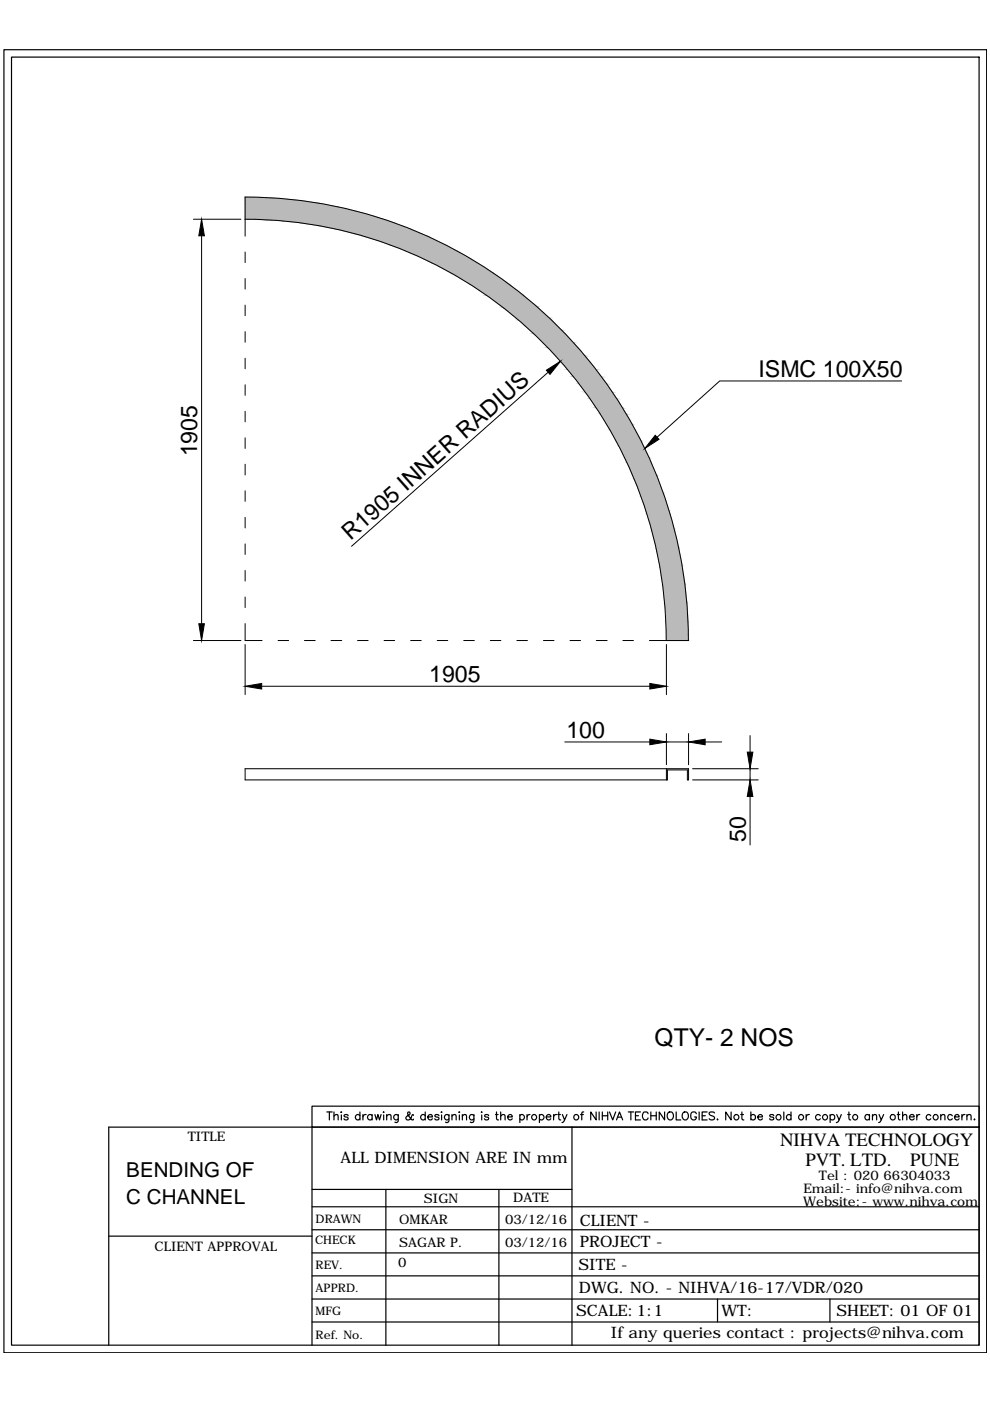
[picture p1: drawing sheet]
<svg xmlns="http://www.w3.org/2000/svg" width="210mm" height="297mm" viewBox="0 0 210 297" stroke-linecap="round" stroke-linejoin="round" font-family="sans-serif">
<!-- layer: 0 -->
<path d="M141.3 135.8h2.3" fill="none" stroke="#f0f" stroke-width=".21"/>
<g fill="#bababa" stroke="#bababa" stroke-width=".21">
<path d="M52 41.8l4 .1z"/>
<path d="M82.5 51.9h11.8z"/>
<path d="M52 41.9v.2h7.9zM52 41.9h4l3.9 .2z"/>
<path d="M52 42.1v.4h11.9zM52 42.1h7.9l4 .4z"/>
<path d="M52 42.5v.6h15.8zM52 42.5h11.9l3.9 .6z"/>
<path d="M52 43.1v.8h19.8zM52 43.1h15.8l4 .8z"/>
<path d="M52 43.9v.9h23.7zM52 43.9h19.8l3.9 .9z"/>
<path d="M52 44.8v1.1h27.5zM52 44.8h23.7l3.8 1.1z"/>
<path d="M52 45.9v.6h29.2zM52 45.9h27.5l1.7 .6z"/>
<path d="M52 46.5l29.5 .1zM52 46.5l29.5 .1z"/>
<path d="M55.9 46.6l3.9 .2h22.4zM55.9 46.6h25.6l.7 .2z"/>
<path d="M59.8 46.8l3.1 .4h20.4zM59.8 46.8h22.4l1.1 .4z"/>
<path d="M62.9 47.2h20.6zM62.9 47.2h20.6z"/>
<path d="M63.6 47.2l3.9 .6h17.6zM63.6 47.2h19.9l1.6 .6z"/>
<path d="M67.5 47.8l3.7 .8h15.8zM67.5 47.8h17.6l1.9 .8z"/>
<path d="M71.2 48.6h15.9zM71.2 48.6h15.9z"/>
<path d="M71.3 48.6l3.8 .9h14.2zM71.3 48.6h15.8l2.2 .9z"/>
<path d="M75.1 49.5l2.1 .6h13.5zM75.1 49.5h14.2l1.4 .6z"/>
<path d="M77.2 50.1l1.7 .5h12.8zM77.2 50.1h13.5l1 .5z"/>
<path d="M82.5 51.9h11.8zM78.9 50.6l3.6 1.3h11.8zM78.9 50.6h12.8l2.6 1.3z"/>
<path d="M82.5 51.9l3.6 1.4h10.9zM82.5 51.9h11.8l2.7 1.4z"/>
<path d="M86.1 53.3l1.1 .4h10.6zM86.1 53.3h10.9l.8 .4z"/>
<path d="M87.2 53.7l2.5 1.1h10zM87.2 53.7h10.6l1.9 1.1z"/>
<path d="M89.7 54.8l1.9 1h9.6zM89.7 54.8h10l1.5 1z"/>
<path d="M91.6 55.8l1.6 .8h9.3zM91.6 55.8h9.6l1.3 .8z"/>
<path d="M93.2 56.6l2.5 1.3h8.9zM93.2 56.6h9.3l2.1 1.3z"/>
<path d="M95.7 57.9l.9 .5h8.8zM95.7 57.9h8.9l.8 .5z"/>
<path d="M96.6 58.4l3 1.8h8.3zM96.6 58.4h8.8l2.5 1.8z"/>
<path d="M99.6 60.2l.4 .3h8.2zM99.6 60.2h8.3l.3 .3z"/>
<path d="M100 60.5l3.2 2.1h7.8zM100 60.5h8.2l2.8 2.1z"/>
<path d="M103.2 62.6l7.8 .1zM103.2 62.6l7.8 .1z"/>
<path d="M103.2 62.7l3.1 2.2h7.4zM103.2 62.7h7.8l2.7 2.2z"/>
<path d="M106.3 64.9l.4 .3h7.4zM106.3 64.9h7.4l.4 .3z"/>
<path d="M106.7 65.2l2.7 2.2h7zM106.7 65.2h7.4l2.3 2.2z"/>
<path d="M109.4 67.4l.6 .5h7zM109.4 67.4h7l.6 .5z"/>
<path d="M110 67.9l2.3 2h6.7zM110 67.9h7l2 2z"/>
<path d="M112.3 69.9l.8 .8h6.7zM112.3 69.9h6.7l.8 .8z"/>
<path d="M113.1 70.7l2 1.9h6.5zM113.1 70.7h6.7l1.8 1.9z"/>
<path d="M115.1 72.6l1 1.1h6.4zM115.1 72.6h6.5l.9 1.1z"/>
<path d="M116.1 73.7l1.7 1.7h6.2zM116.1 73.7h6.4l1.5 1.7z"/>
<path d="M117.8 75.4l1.1 1.4h6.2zM117.8 75.4h6.2l1.1 1.4z"/>
<path d="M118.9 76.8l1.5 1.6h6zM118.9 76.8h6.2l1.3 1.6z"/>
<path d="M120.4 78.4l1.2 1.5h5.9zM120.4 78.4h6l1.1 1.5z"/>
<path d="M121.6 79.9l1.2 1.5h5.8zM121.6 79.9h5.9l1.1 1.5z"/>
<path d="M122.8 81.4l1.3 1.7h5.8zM122.8 81.4h5.8l1.3 1.7z"/>
<path d="M124.1 83.1l1 1.4h5.7zM124.1 83.1h5.8l.9 1.4z"/>
<path d="M125.1 84.5l1.3 2h5.6zM125.1 84.5h5.7l1.2 2z"/>
<path d="M126.4 86.5l.9 1.3h5.5zM126.4 86.5h5.6l.8 1.3z"/>
<path d="M127.3 87.8l1.3 2.2h5.5zM127.3 87.8h5.5l1.3 2.2z"/>
<path d="M128.6 90l.7 1.1h5.4zM128.6 90h5.5l.6 1.1z"/>
<path d="M129.3 91.1l1.3 2.4h5.3zM129.3 91.1h5.4l1.2 2.4z"/>
<path d="M130.6 93.5l.6 1h5.2zM130.6 93.5h5.3l.5 1z"/>
<path d="M131.2 94.5l1.2 2.6h5.3zM131.2 94.5h5.2l1.3 2.6z"/>
<path d="M132.4 97.1l.5 .9h5.1zM132.4 97.1h5.3l.3 .9z"/>
<path d="M132.9 98l1.2 2.8h5.1zM132.9 98h5.1l1.2 2.8z"/>
<path d="M134.1 100.8l.4 .8h5zM134.1 100.8h5.1l.3 .8z"/>
<path d="M134.5 101.6l1.1 2.9h5zM134.5 101.6h5l1.1 2.9z"/>
<path d="M135.6 104.5l.3 .7h5zM135.6 104.5h5l.3 .7z"/>
<path d="M135.9 105.2l1 3h4.9zM135.9 105.2h5l.9 3z"/>
<path d="M136.9 108.2l.2 .7h5zM136.9 108.2h4.9l.3 .7z"/>
<path d="M137.1 108.9l1 3.2h4.8zM137.1 108.9h5l.8 3.2z"/>
<path d="M138.1 112.1l.1 .5h4.9zM138.1 112.1h4.8l.2 .5z"/>
<path d="M138.2 112.6l.9 3.4h4.8zM138.2 112.6h4.9l.8 3.4z"/>
<path d="M139.1 116l.1 .5h4.8zM139.1 116h4.8l.1 .5z"/>
<path d="M139.2 116.5l.7 3.4h4.7zM139.2 116.5h4.8l.6 3.4z"/>
<path d="M139.9 119.9v.4h4.8zM139.9 119.9h4.7l.1 .4z"/>
<path d="M139.9 120.3l.6 3.5h4.7zM139.9 120.3h4.8l.5 3.5z"/>
<path d="M140.5 123.8v.3h4.7zM140.5 123.8h4.7v.3z"/>
<path d="M140.5 124.1l.4 3.7h4.8zM140.5 124.1h4.7l.5 3.7z"/>
<path d="M140.9 127.8l.1 .2h4.7zM140.9 127.8h4.8v.2z"/>
<path d="M141 128l.2 3.8h4.7zM141 128h4.7l.2 3.8z"/>
<path d="M141.2 131.8v.1h4.7zM141.2 131.8h4.7v.1z"/>
<path d="M141.2 131.9l.1 3.9h4.7zM141.2 131.9h4.7l.1 3.9z"/>
</g>
<g fill="none" stroke="#000" stroke-width=".21">
<path d="M41 46.5h10.1M42.7 50v82.2M52 46.5a89.3 89.3 0 0 1 89.3 89.3M52 50.1v-8.3a94 94 0 0 1 94 94M52 53.4v2.3M52 59.1v2.2M52 64.7v2.2M52 70.3v2.3M52 75.9v2.3M116.2 78.9l-41.7 36.9M52 81.6v2.2M52 87.2v2.3"/>
<path d="M52 92.8v2.3M52 98.4v2.3M191.2 80.8h-38.6l-13.3 11.9M52 104.1v2.2M52 109.7v2.2M52 115.3v2.3M41 135.8h10.1M52 120.9v2.3M52 126.6v2.2M52 132.2v3.6h3.6M52 136.7v10.6M59 135.8h2.2"/>
<path d="M64.5 135.8h2.3M70.2 135.8h2.3M75.8 135.8h2.2M81.4 135.8h2.3M87.1 135.8h2.2M92.7 135.8h2.2M98.3 135.8h2.3M104 135.8h2.2M109.6 135.8h2.2M115.2 135.8h2.3M120.8 135.8h2.3M126.4 135.8h2.3"/>
<path d="M132.1 135.8h2.2M137.7 135.8h8.3M141.3 136.7v10.6M55.5 145.5h82.3M119.7 157.3h18.1M141.3 155.5v6.6M141.3 157.3h4.7M146 155.5v6.6M149.5 157.3h3.5M159 156v3.5M52 163h94v2.4h-.3v-2.2h-4.2v2.2h-89.5zM141.3 163v2.4"/>
<path d="M146.8 163h14M146.8 165.4h14M159 163v2.4M159 168.9v10.3"/>
</g>
<path d="M42.7 46.5l.6 3.5h-1.2zM115.9 78.5l3-1.9-2.3 2.8zM138.9 92.3l.8 .8-3 2zM42.1 132.2h1.2l-.6 3.6zM52 145.5l3.5-.6v1.2zM137.8 144.9l3.5 .6-3.5 .6zM137.8 156.7l3.5 .6-3.5 .6zM146 157.3l3.5-.6v1.2zM158.4 159.5h1.2l-.6 3.5zM159 165.4l.6 3.5h-1.2z" fill="#000" stroke="#000" stroke-width=".21"/>
<g fill="none" stroke="#000" stroke-width=".25">
<path d="M.8 10.5h208.4v276.3h-208.4zM2.4 12.1h205.2v273.1h-205.2zM66.2 239v46.2M69.3 235.8h1.1M69.8 235.8v1.6M70.8 236.6l.4-.3 .4 .1 .1 1M70.8 235.8v1.6M72.3 235.8h.2zM72.4 236.4v1M73.8 236.6a.5 .5 0 0 0-.4-.3 .5 .5 0 0 0-.5 .3l.3 .2 .5 .1 .1 .3a.5 .5 0 0 1-.4 .3 .5 .5 0 0 1-.5-.3M76.3 236.6a.54 .54 0 0 0-.8-.1 .54 .54 0 0 0 0 .8 .54 .54 0 0 0 .8-.1M76.3 235.8v1.6"/>
<path d="M76.9 236.3v1.1M77.6 236.3a.57 .57 0 0 0-.7 .5M78.9 236.6a.54 .54 0 0 0-.8-.1 .54 .54 0 0 0 0 .8 .54 .54 0 0 0 .8-.1M78.9 236.3v1.1M79.5 236.3l.3 1.1 .3-1.1 .4 1.1 .3-1.1M81.3 235.8h.1zM81.4 236.4v1M82 236.6l.4-.3 .4 .1 .1 1M82 236.3v1.1M84.4 236.3v1.5l-.3 .2-.4-.1M84.4 236.6a.54 .54 0 0 0-.8-.1 .54 .54 0 0 0 0 .8 .54 .54 0 0 0 .8-.1M87.7 236.5l-.1-.2-.2 .1-.2 .5a.6 .6 0 0 1-.5 .5 .6 .6 0 0 1-.7-.3l.2-.4 .7-.6v-.3h-.4a1.45 1.45 0 0 0 .7 1.6h.4l.1-.1"/>
<path d="M90.2 236.6a.54 .54 0 0 0-.8-.1 .54 .54 0 0 0 0 .8 .54 .54 0 0 0 .8-.1M90.2 235.8v1.6M90.7 236.8h1a.52 .52 0 0 0-.7-.5 .52 .52 0 0 0-.2 .9 .51 .51 0 0 0 .9 0M93.1 236.6a.51 .51 0 0 0-.9 0l.2 .2 .6 .1 .1 .3a.51 .51 0 0 1-.9 0M93.5 235.8h.2zM93.6 236.4v1M95.2 236.3v1.3a.45 .45 0 0 1-.7 .3M95.2 236.6a.54 .54 0 0 0-.8-.1 .54 .54 0 0 0 0 .8 .54 .54 0 0 0 .8-.1M95.8 236.6l.5-.3 .3 .1 .1 1M95.8 236.3v1.1M97.3 235.8h.2zM97.4 236.4v1"/>
<path d="M98 236.6l.5-.3 .3 .1 .1 1M98 236.3v1.1M100.5 236.3v1.3a.47 .47 0 0 1-.8 .3M100.5 236.6a.54 .54 0 0 0-.8-.1 .54 .54 0 0 0 0 .8 .54 .54 0 0 0 .8-.1M102.1 235.8h.1zM102.1 236.4v1M103.6 236.6a.51 .51 0 0 0-.9 0l.2 .2 .6 .1 .1 .3a.51 .51 0 0 1-.9 0M105.1 236.3h.5M105.3 235.8v1.3l.1 .3h.3M106.2 236.6l.4-.3 .4 .1 .1 1M106.2 235.8v1.6M107.6 236.8h1a.52 .52 0 0 0-.7-.5 .52 .52 0 0 0-.2 .9 .51 .51 0 0 0 .9 0"/>
<path d="M110.2 236.6a.54 .54 0 0 1 .8-.1 .54 .54 0 0 1 0 .8 .54 .54 0 0 1-.8-.1M110.2 236.3v1.7M111.7 236.3v1.1M112.4 236.3a.56 .56 0 0 0-.7 .5M114.4 236.6a.54 .54 0 0 1 .8-.1 .54 .54 0 0 1 0 .8 .54 .54 0 0 1-.8-.1M114.4 236.3v1.7M115.8 236.8h1a.52 .52 0 0 0-.7-.5 .52 .52 0 0 0-.2 .9 .51 .51 0 0 0 .9 0M117.4 236.3v1.1M118 236.3a.52 .52 0 0 0-.6 .5M118.3 236.3h.5M118.5 235.8v1.3l.1 .3h.3M119.2 236.3l.5 1.1 .5-1.1"/>
<path d="M119.7 237.4l-.3 .5-.2 .1M121.3 239v46.2M123.1 236.3h.6M123.8 235.8h-.4l-.1 .3v1.3M126.4 235.8v1.6l-1.1-1.6v1.6M127 235.8v1.6M127.7 235.8v1.6M127.7 236.6h1.1M128.8 235.8v1.6M129.2 235.8l.7 1.6 .6-1.6M130.7 237.4l.6-1.6 .7 1.6M131 236.9h.8"/>
<path d="M133.2 235.8h1.2M133.8 235.8v1.6M134.7 236.6h.7M135.8 235.8h-1.1v1.6h1.1M137.4 236.1a.61 .61 0 0 0-.7-.3 .61 .61 0 0 0-.5 .6v.4a.61 .61 0 0 0 .5 .7 .61 .61 0 0 0 .7-.5M138 236.6h1.1M138 235.8v1.6M139.1 235.8v1.6M140.9 235.8v1.6l-1.1-1.6v1.6M141.6 236l.2-.2a.83 .83 0 0 1 1 .7 .83 .83 0 0 1-.8 .9l-.5-.6zM143.4 235.8v1.6h.9M144.8 236l.2-.2a.83 .83 0 0 1 1 .7 .83 .83 0 0 1-.9 .9l-.5-.6z"/>
<path d="M147.6 236.1a.61 .61 0 0 0-.7-.3 .61 .61 0 0 0-.4 .6v.4a.6 .6 0 0 0 .6 .7 .6 .6 0 0 0 .5-.7h-.3M148.2 235.8v1.6M148.9 236.6h.6M149.9 235.8h-1v1.6h1M151.5 236l-.4-.2h-.6l-.1 .2 .1 .4 .9 .4 .1 .4a.74 .74 0 0 1-1.1 0M152 237.4h.2zM155 235.8v1.6l-1.1-1.6v1.6M157 236.3h.6M157.3 235.8v1.3l.1 .3h.3M159.2 236.6a.54 .54 0 0 1 .8-.1 .54 .54 0 0 1 0 .8 .54 .54 0 0 1-.8-.1M159.2 235.8v1.6M160.7 236.8h1a.52 .52 0 0 0-.8-.5 .52 .52 0 0 0-.1 .9 .51 .51 0 0 0 .9 0"/>
<path d="M164.1 236.6a.51 .51 0 0 0-.9 0l.2 .2 .6 .1 .1 .3a.51 .51 0 0 1-.9 0M166.2 235.8v1.6M167.7 236.6a.54 .54 0 0 0-.8-.1 .54 .54 0 0 0 0 .8 .54 .54 0 0 0 .8-.1M167.7 235.8v1.6M170.9 236.3v1.1M171.6 236.3a.57 .57 0 0 0-.7 .5M173.9 236.6a.56 .56 0 0 0-.8-.1 .56 .56 0 0 0 0 .8 .56 .56 0 0 0 .8-.1M176 236.6a.54 .54 0 0 1 .8-.1 .54 .54 0 0 1 0 .8 .54 .54 0 0 1-.8-.1M176 236.3v1.7M177.4 236.3l.5 1.1 .5-1.1M177.9 237.4l-.2 .4-.4 .2M179.7 236.3h.6"/>
<path d="M180 235.8v1.3l.1 .3h.3M184.3 236.6a.54 .54 0 0 0-.8-.1 .54 .54 0 0 0 0 .8 .54 .54 0 0 0 .8-.1M184.3 236.3v1.1M185 236.6l.4-.3 .4 .1 .1 1M185 236.3v1.1M186.4 236.3l.4 1.1 .6-1.1M186.8 237.4l-.1 .4-.4 .2M190.2 236.3h.6M190.5 235.8v1.3l.1 .3h.3M191.4 236.6l.4-.3 .4 .1 .1 1M191.4 235.8v1.6M192.8 236.8h1a.55 .55 0 0 0-.6-.5 .55 .55 0 0 0-.5 .6 .55 .55 0 0 0 .5 .5l.6-.2"/>
<path d="M194.4 236.3v1.1M195 236.3a.56 .56 0 0 0-.6 .5M197.3 236.6a.54 .54 0 0 0-.8-.1 .54 .54 0 0 0 0 .8 .54 .54 0 0 0 .8-.1M199.5 236.6l.4-.3 .4 .1v1M199.5 236.3v1.1M201.9 236.6a.54 .54 0 0 0-.8-.1 .54 .54 0 0 0 0 .8 .54 .54 0 0 0 .8-.1M202.4 236.8h1a.52 .52 0 0 0-.8-.5 .52 .52 0 0 0-.1 .9 .51 .51 0 0 0 .9 0M203.9 236.3v1.1M204.6 236.3a.56 .56 0 0 0-.7 .5M205 236.6l.4-.3 .4 .1 .1 1M205 236.3v1.1M206.5 237.4h.2z"/>
<path d="M66.2 255.9h141.4M66.2 252.2h55.1M81.8 252.2v33M105.8 252.2v33M23.1 262.1h43.1M66.2 270.5h141.4M66.2 265.6h141.4M66.2 260.7h141.4M66.2 275.4h141.4M152.1 275.4v4.9M176 275.4v4.9M23.1 285.2v-46.2h184.5h-141.4v-4.5h141.4v50.7"/>
<path d="M66.2 280.3h141.4"/>
<circle cx="113.2" cy="236.9" r=".56"/>
<circle cx="122.2" cy="236.8" r=".56"/>
<circle cx="156.1" cy="236.8" r=".56"/>
<circle cx="165.1" cy="236.9" r=".56"/>
<circle cx="169.8" cy="236.8" r=".56"/>
<circle cx="174.9" cy="236.9" r=".56"/>
<circle cx="181.3" cy="236.9" r=".56"/>
<circle cx="189.3" cy="236.9" r=".57"/>
<circle cx="198.4" cy="236.8" r=".56"/>
</g>
<text font-size="5.2" x="138.8" y="221.8">QTY- 2 NOS</text>
<g font-size="4.9">
<text x="160.8" y="79.8">ISMC 100X50</text>
<text x="41.8" y="96.8" transform="rotate(-90 41.8 96.8)">1905</text>
<text x="74.3" y="114.8" transform="rotate(-42 74.3 114.8)">R1905 INNER RADIUS</text>
<text x="91" y="144.6">1905</text>
<text x="120.1" y="156.4">100</text>
<text x="158.1" y="178.5" transform="rotate(-90 158.1 178.5)">50</text>
</g>
<g font-size="4.4">
<text x="26.8" y="249.5">BENDING OF</text>
<text x="26.8" y="255.2">C CHANNEL</text>
</g>
<g font-size="4">
<text x="165.4" y="243.1">NIHVA TECHNOLOGY</text>
<text x="170.8" y="247.3">PVT. LTD.</text>
<text x="193" y="247.3">PUNE</text>
</g>
<g font-size="3.3">
<text x="72.2" y="246.6">ALL DIMENSION ARE IN mm</text>
<text x="122.9" y="259.9">CLIENT -</text>
<text x="122.6" y="269.3">SITE -</text>
<text x="122.9" y="264.4">PROJECT -</text>
<text x="122.8" y="274.2">DWG. NO. - NIHVA/16-17/VDR/020</text>
<text x="122.2" y="279.1">SCALE:1:1</text>
<text x="153" y="279">WT:</text>
<text x="177.4" y="279.1">SHEET: 01 OF 01</text>
<text x="129.5" y="283.6">If any queries contact : projects@nihva.com</text>
</g>
<g font-size="2.8">
<text x="39.8" y="242">TITLE</text>
<text x="173.6" y="250.1">Tel : 020 66304033</text>
<text x="89.9" y="255.1">SIGN</text>
<text x="108.8" y="254.9">DATE</text>
<text x="170.3" y="255.7">Website:- www.nihva.com</text>
<text x="170.3" y="252.9">Email:- info@nihva.com</text>
<text x="84.7" y="259.5">OMKAR</text>
<text x="107.1" y="259.5">03/12/16</text>
<text x="32.8" y="265.3">CLIENT APPROVAL</text>
<text x="84.4" y="268.6">0</text>
<text x="84.7" y="264.3">SAGAR P.</text>
<text x="107.1" y="264.3">03/12/16</text>
</g>
<g font-size="2.5">
<text x="66.8" y="263.7">CHECK</text>
<text x="66.9" y="259.3">DRAWN</text>
<text x="66.9" y="269.1">REV.</text>
<text x="66.9" y="274">APPRD.</text>
<text x="66.9" y="278.9">MFG</text>
<text x="66.9" y="283.8">Ref. No.</text>
</g>
</svg>
